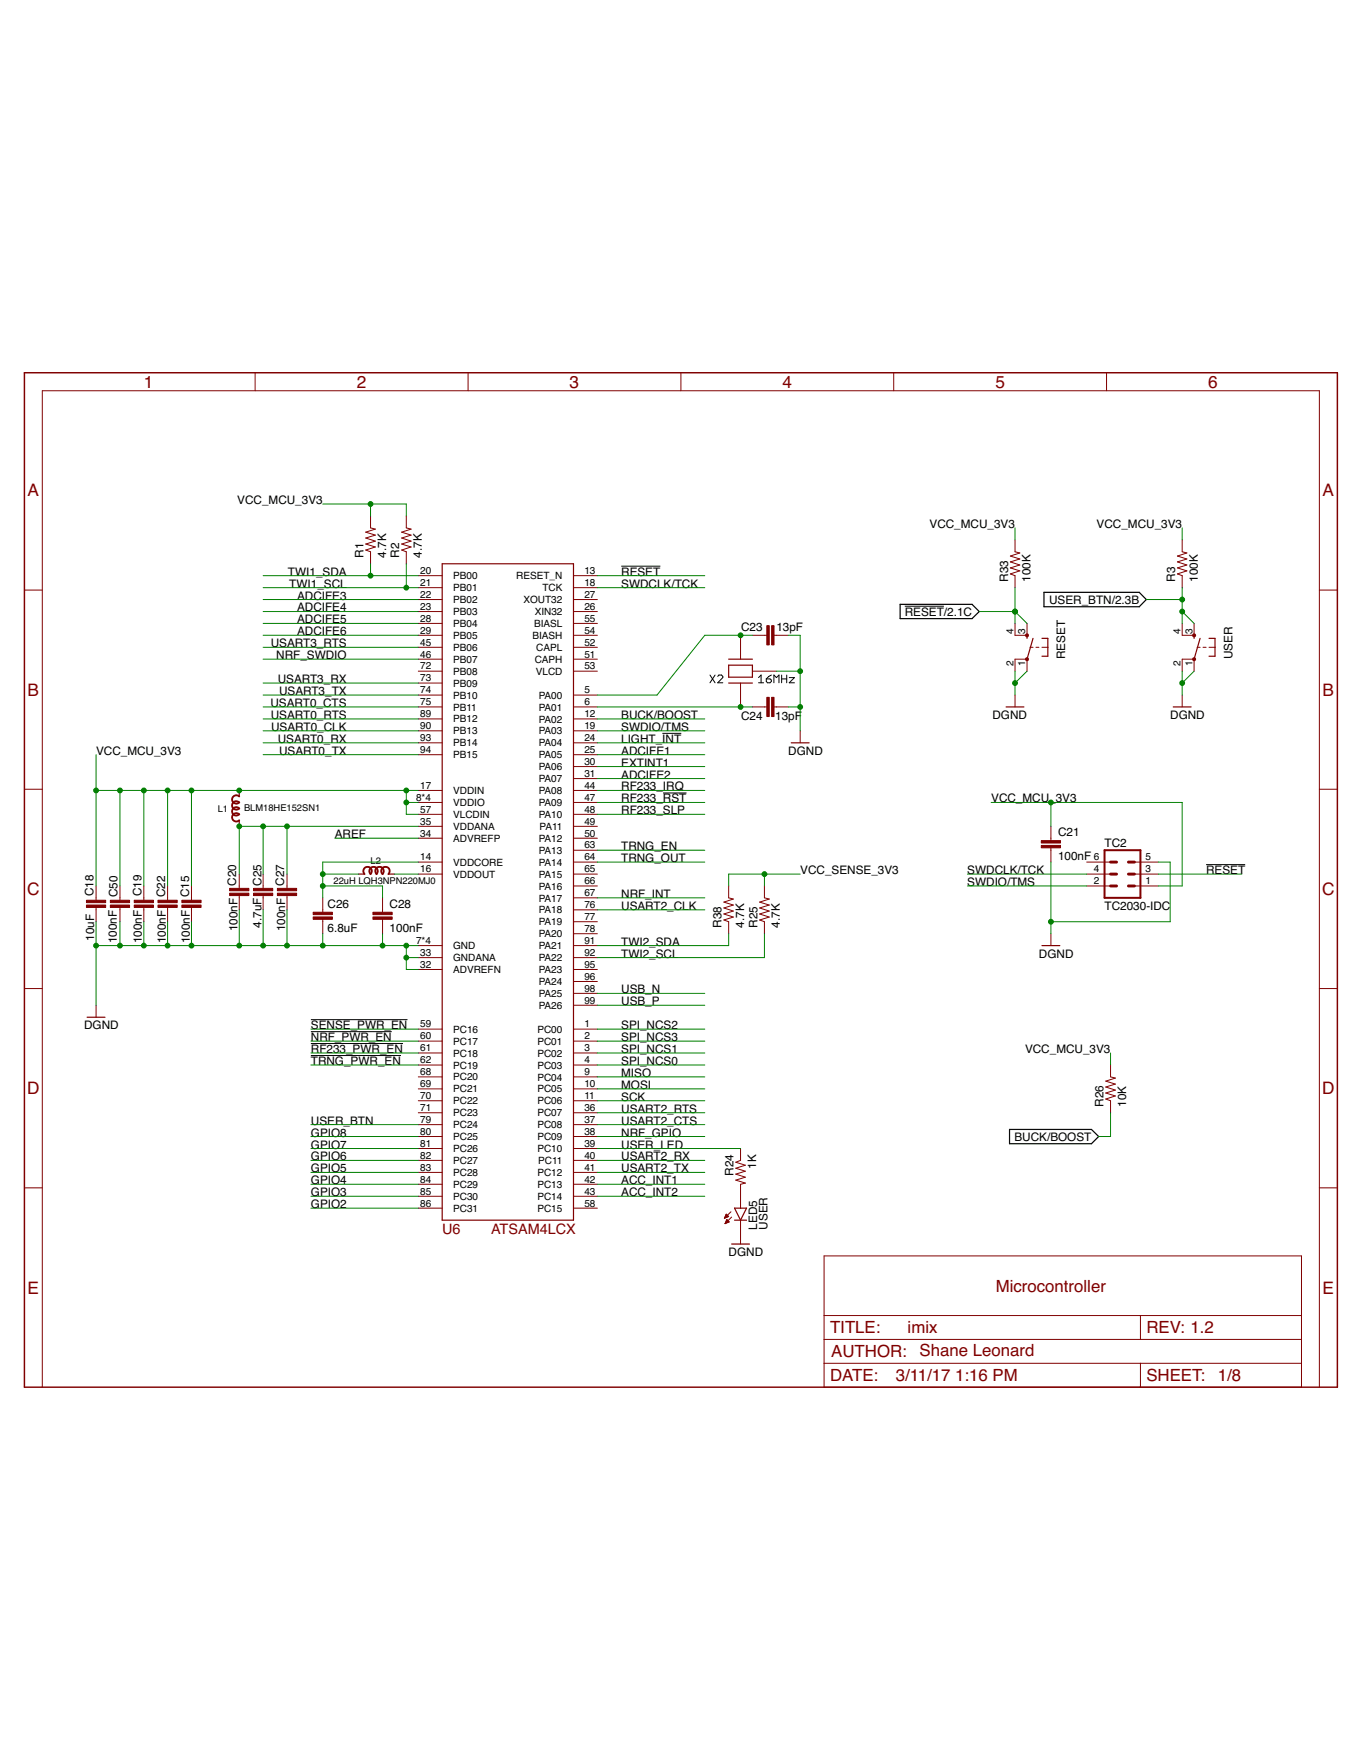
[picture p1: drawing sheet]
<svg xmlns="http://www.w3.org/2000/svg" width="216mm" height="279mm" viewBox="0 0 216 279" stroke-linecap="round" stroke-linejoin="round" font-family="sans-serif">
<g fill="none" stroke="#000" stroke-width=".16">
<path d="M98.6 89.8h6.2M143.5 96.2h6.2M105.1 116.4h3M112.6 107.1l.8 1.2M113.4 107.1l-.8 1.2M113.9 107.3l.1-.2h.4l.3 .2v.2l-.8 .8h.8M120.3 108.3h.8M120.3 107.5l.4-.4v1.2M121.6 107.7h.6l.2 .2v.2l-.2 .2h-.4l-.2-.2zM122.4 107.1l-.8 .6M122.8 108.3v-1.2l.4 .4 .4-.4v1.2M124 107.7h.8"/>
<path d="M124 107.1v1.2M124.8 107.1v1.2M125.2 107.5h.8l-.8 .8h.8M105.2 125.8h3.7M191.3 137.2h6.2M49.3 163.7h12.8M49.3 165.6h14.6M49.3 161.8h15.3M49.3 167.5h14.3"/>
</g>
<path d="M142.8 95.9h11.4l1.1 1.1-1.1 1.1h-11.4zM165.6 94h15.1l1.1 1.1-1.1 1.2h-15.1zM160.1 179.2h13l1.2 1.1-1.2 1.2h-13z" fill="none" stroke="#000" stroke-width=".19"/>
<path d="M38 126.4a.67 .67 0 0 0-1 0 .67 .67 0 0 0 0 .9 .67 .67 0 0 0 1 0 .67 .67 0 0 0-1 0 .67 .67 0 0 0 0 1 .67 .67 0 0 0 1 0 .67 .67 0 0 0-1 0 .67 .67 0 0 0 0 .9 .67 .67 0 0 0 1 0 .67 .67 0 0 0-1 0 .67 .67 0 0 0 0 1 .67 .67 0 0 0 1 0M57.8 138.7a.67 .67 0 0 1 0-1 .67 .67 0 0 1 1 0 .67 .67 0 0 1 0 1 .67 .67 0 0 1 0-1 .67 .67 0 0 1 .9 0 .67 .67 0 0 1 0 1 .67 .67 0 0 1 0-1 .67 .67 0 0 1 1 0 .67 .67 0 0 1 0 1 .67 .67 0 0 1 0-1 .67 .67 0 0 1 .9 0 .67 .67 0 0 1 0 1" fill="none" stroke="#800000" stroke-width=".3"/>
<g fill="none" stroke="#800000" stroke-width=".19">
<path d="M70.1 89.5h20.9v104.1h-20.9zM115.6 108.4h3.8M115.6 105.5h3.8v1.9h-3.8zM115.6 104.6h3.8M125.5 117.9h2.9M159.6 112.2h2.8M162.9 100.8v.5M163.9 101.3l-1 3.3M165.3 101.3h.9v2.8h-.9M186.1 112.2h2.9M189.4 100.8v.5M190.4 101.3l-1 3.3"/>
<path d="M191.8 101.3h.9v2.8h-.9M38 125.4v1M38 130.2v.9M56.9 138.7h.9M61.6 138.7h1M165.3 150h2.8M13.8 161.4h2.9M116.1 197.4h2.8M116.5 191.7h1.9l-.9 1.9zM116.5 193.6h1.9"/>
</g>
<g fill="#800000" stroke="#800000" stroke-width=".16">
<path d="M28.9 142.8h3v.4h-3z"/>
<path d="M28.9 143.6h3v.4h-3z"/>
<path d="M36.4 141.7h3.1v.4h-3.1z"/>
<path d="M36.4 140.9h3.1v.4h-3.1z"/>
<path d="M13.7 142.8h3.1v.4h-3.1z"/>
<path d="M13.7 143.6h3.1v.4h-3.1z"/>
<path d="M59.2 145.5h3v.4h-3z"/>
<path d="M59.2 144.7h3v.4h-3z"/>
<path d="M49.7 145.5h3v.4h-3z"/>
<path d="M49.7 144.7h3v.4h-3z"/>
<path d="M40.2 141.7h3.1v.4h-3.1z"/>
<path d="M40.2 140.9h3.1v.4h-3.1z"/>
<path d="M44 141.7h3.1v.4h-3.1z"/>
<path d="M44 140.9h3.1v.4h-3.1z"/>
<path d="M122.4 99.3h.4v3h-.4z"/>
<path d="M121.6 99.3h.4v3h-.4z"/>
<path d="M122.4 110.6h.4v3.1h-.4z"/>
<path d="M121.6 110.6h.4v3.1h-.4z"/>
<path d="M25.1 142.8h3v.4h-3z"/>
<path d="M25.1 143.6h3v.4h-3z"/>
<path d="M21.3 142.8h3v.4h-3z"/>
<path d="M21.3 143.6h3v.4h-3z"/>
<path d="M17.5 142.8h3.1v.4h-3.1z"/>
<path d="M17.5 143.6h3.1v.4h-3.1z"/>
<path d="M165.2 134.1h3v.4h-3z"/>
<path d="M165.2 133.4h3v.4h-3z"/>
</g>
<g fill="none" stroke="#800000" stroke-width=".16">
<path d="M40.5 59.1v2.9M74.3 59.1v2.9M108 59.1v2.9M141.8 59.1v2.9M175.5 59.1v2.9M3.9 93.6h2.8M58.8 81.9v1.9l.7 .1-1.5 .5 1.5 .5-1.5 .5 1.5 .5-1.5 .4 1.5 .5-1.5 .5 .8 .2v2M64.5 81.9v1.9l.7 .1-1.5 .5 1.5 .5-1.5 .5 1.5 .5-1.5 .4 1.5 .5-1.5 .5 .8 .2v2M66.4 98.9h3.7M66.4 91.3h3.7M66.4 93.2h3.7M66.4 95.1h3.7"/>
<path d="M66.4 97h3.7M91 98.9h3.8M91 91.3h3.8M91 93.2h3.8M91 95.1h3.8M91 97h3.8M161 98.9v1.9h1.9v-1.9M161 85.7v1.8l.8 .2-1.5 .5 1.5 .5-1.5 .5 1.5 .4-1.5 .5 1.5 .5-1.5 .5 .7 .2v1.9M187.5 98.9v1.9h1.9v-1.9M187.5 85.7v1.8l.8 .2-1.5 .5 1.5 .5-1.5 .5 1.5 .4-1.5 .5 1.5 .5-1.5 .5 .7 .2v1.9M209.3 93.6h2.9M66.4 100.8h3.7"/>
<path d="M66.4 112.2h3.7M66.4 102.7h3.7M66.4 104.6h3.7M66.4 106.5h3.7M66.4 110.3h3.7M66.4 114.1h3.7M66.4 116h3.7M66.4 117.9h3.7M66.4 119.7h3.7M66.4 108.4h3.7M91 100.8h3.8M91 112.2h3.8"/>
<path d="M91 102.7h3.8M91 104.6h3.8M91 106.5h3.8M91 110.3h3.8M91 114.1h3.8M91 116h3.8M91 117.9h3.8M91 119.7h3.8M117.5 100.8v3.8M117.5 108.4v3.8M119.4 100.8h2.2M119.4 112.2h2.2"/>
<path d="M119.4 106.5h3.7M122.8 100.8h2.3M122.8 112.2h2.3M126.9 116v1.9M161 106.5v-1.9h1.9v1.9M161 110.3v1.9M163.4 102.7h.5M164.3 102.7h.5M165.3 102.7h.9M187.5 106.5v-1.9h1.9v1.9M187.5 110.3v1.9M189.9 102.7h.5"/>
<path d="M190.8 102.7h.5M191.8 102.7h.9M3.9 125.2h2.8M38 138.7v2.2M41.7 138.7v2.2M45.5 138.7v2.2M66.4 133h3.7M66.4 125.4h3.7M66.4 127.3h3.7M66.4 129.2h3.7M66.4 131.1h3.7M66.4 136.8h3.7"/>
<path d="M66.4 138.7h3.7M91 133h3.8M91 121.6h3.8M91 123.5h3.8M91 125.4h3.8M91 127.3h3.8M91 129.2h3.8M91 131.1h3.8M91 134.9h3.8M91 136.8h3.8M91 138.7h3.8M166.7 131.1v2.3"/>
<path d="M166.7 134.5v2.3M172.4 136.8h3.8M172.4 138.7h3.8M180 136.8h3.7M180 138.7h3.7M209.3 125.2h2.9M3.9 156.8h2.8M15.2 140.6v2.2M15.2 144v2.2M15.2 159.5v1.9M19 140.6v2.2M19 144v2.2"/>
<path d="M22.8 140.6v2.2M22.8 144v2.2M26.6 140.6v2.2M26.6 144v2.2M30.4 140.6v2.2M30.4 144v2.2M38 142.1v2.3M41.7 142.1v2.3M45.5 142.1v2.3M51.2 142.5v2.2M51.2 145.9v2.2M60.7 142.5v2.2"/>
<path d="M60.7 145.9v2.2M66.4 153.8h3.7M66.4 150h3.7M66.4 151.9h3.7M91 153.8h3.8M91 150h3.8M91 151.9h3.8M91 140.6h3.8M91 142.5h3.8M91 144.4h3.8M91 146.2h3.8M91 148.1h3.8"/>
<path d="M91 155.7h3.8M91 157.6h3.8M91 159.5h3.8M115.6 140.6v1.9l.7 .1-1.5 .5 1.5 .5-1.5 .5 1.5 .4-1.5 .5 1.5 .5-1.5 .5 .8 .2v1.9M121.3 140.6v1.9l.7 .1-1.5 .5 1.5 .5-1.5 .5 1.5 .4-1.5 .5 1.5 .5-1.5 .5 .8 .2v1.9M166.7 148.1v1.9M172.4 140.6h3.8M180 140.6h3.7M209.3 156.8h2.9M66.4 163.3h3.7M66.4 165.2h3.7M66.4 167.1h3.7"/>
<path d="M66.4 169h3.7M66.4 170.9h3.7M66.4 172.8h3.7M66.4 174.6h3.7M66.4 176.6h3.7M66.4 178.4h3.7M91 163.3h3.8M91 165.2h3.8M91 167.1h3.8M91 169h3.8M91 170.9h3.8M91 172.8h3.8"/>
<path d="M91 174.6h3.8M91 176.6h3.8M91 178.4h3.8M176.2 169v1.9l.7 .1-1.5 .5 1.5 .5-1.5 .5 1.5 .5-1.5 .4 1.5 .5-1.5 .5 .8 .2v2M3.9 188.5h2.8M66.4 180.3h3.7M66.4 182.2h3.7M66.4 184.1h3.7M66.4 186h3.7M66.4 187.9h3.7M66.4 189.8h3.7M66.4 191.7h3.7"/>
<path d="M91 180.3h3.8M91 182.2h3.8M91 184.1h3.8M91 186h3.8M91 187.9h3.8M91 189.8h3.8M91 191.7h3.8M114.9 193.3h.1M115 193.2h.2M115 193.1h.4M115 194.1h.1M115 193h.6"/>
<path d="M115.1 194.1h.1M115.1 192.9h.4M115.1 194h.3M115.1 192.8h.3M115.1 193.9h.5M115.1 192.7h.2M115.2 193.8h.4M115.2 192.7h.1M115.2 193.7h.3M115.2 192.6l.4 .4-.7 .3zM115.3 193.6h.1M115.3 193.5l.4 .4-.7 .2z"/>
<path d="M116 192.3l-1.1 1M116.1 193.1l-1.1 1M117.5 182.2v1.9l-.8 .3 1.5 .5-1.5 .5 1.5 .4-1.5 .5 1.5 .5-1.5 .4 1.5 .5-.7 .2v3.8M117.5 193.6v3.8M130.7 199.3h75.8v20.8h-75.8zM209.3 188.5h2.9M130.7 212.5h75.8M130.7 216.3h75.8M130.7 208.7h75.8M180.9 208.7v3.8M180.9 216.3v3.8M6.7 220.1v-158.1h202.6v158.1"/>
</g>
<g fill="#800000" stroke="#800000" stroke-width=".16">
<path d="M162.8 104.4h.3v.4h-.3l-.1-.2z" fill-rule="evenodd"/>
<path d="M162.8 100.6h.3v.4h-.3l-.1-.2z" fill-rule="evenodd"/>
<path d="M189.3 104.4h.3l.1 .2-.1 .2h-.3z" fill-rule="evenodd"/>
<path d="M189.3 100.6h.3l.1 .2-.1 .2h-.3z" fill-rule="evenodd"/>
</g>
<path d="M175.2 134.9h5.7v7.6h-5.7z" fill="none" stroke="#800000" stroke-width=".32"/>
<path d="M176.2 136.8h.9M176.2 138.7h.9M179 136.8h1M179 138.7h1M176.2 140.6h.9M179 140.6h1" fill="none" stroke="#800000" stroke-width=".47"/>
<path d="M3.9 59.1h208.3v161h-208.3z" fill="none" stroke="#800000" stroke-width=".23"/>
<g fill="none" stroke="#008000" stroke-width=".16">
<path d="M51.2 80h13.3v1.9M58.8 80v1.9M41.7 93.2h24.7M41.7 91.3h24.7M41.7 97h24.7M41.7 95.1h24.7M41.7 98.9h24.7M58.8 89.5v1.8M64.5 89.5v3.7M94.8 93.2h17M94.8 91.3h17M155.3 97h5.7l1.9 1.9"/>
<path d="M161 83.8v1.9M161 93.2v5.7M181.8 95.1h5.7M187.5 83.8v1.9M187.5 93.2v5.7M187.5 97l1.9 1.9M15.2 119.7v20.9M41.7 100.8h24.7M41.7 112.2h24.7M41.7 116h24.7M41.7 117.9h24.7M41.7 119.7h24.7"/>
<path d="M41.7 110.3h24.7M41.7 102.7h24.7M41.7 114.1h24.7M41.7 108.4h24.7M41.7 104.6h24.7M94.8 112.2h24.6M94.8 116h17M94.8 117.9h17M94.8 119.7h17M94.8 114.1h17M119.4 100.8h-7.6l-7.6 9.5h-9.4M123.1 106.5h3.8"/>
<path d="M125.1 100.8h1.8v15.2M125.1 112.2h1.8M161 106.5v3.8M162.9 106.5l-1.9 1.9M187.5 106.5v3.8M189.4 106.5l-1.9 1.9M15.2 125.4h51.2M19 125.4v15.2M22.8 125.4v15.2M26.6 125.4v15.2M30.4 125.4v15.2M41.7 131.1v7.6"/>
<path d="M45.5 131.1v7.6M51.2 138.7h5.7M53.1 133h13.3M62.6 138.7h3.8M64.5 125.4v3.8h1.9M64.5 127.3h1.9M66.4 131.1h-28.4v7.6M66.4 136.8h-15.2v5.7M94.8 125.4h17M94.8 136.8h17M94.8 129.2h17M94.8 127.3h17"/>
<path d="M94.8 123.5h17M94.8 121.6h17M94.8 134.9h17M121.3 138.7v1.9M126.9 138.7h-11.3v1.9M153.5 138.7h18.9M157.2 127.3h30.3v13.3h-3.8M166.7 127.3v3.8M166.7 136.8v11.3M183.7 138.7h13.3M183.7 136.8h1.9v9.4h-18.9M15.2 150h51.2"/>
<path d="M15.2 146.2v13.3M19 146.2v3.8M22.8 146.2v3.8M26.6 146.2v3.8M30.4 146.2v3.8M38 144.4v5.6M41.7 144.4v5.6M45.5 144.4v5.6M51.2 148.1v1.9M51.2 140.6h9.5v1.9M60.7 148.1v1.9M64.5 150v3.8h1.9"/>
<path d="M64.5 151.9h1.9M94.8 144.4h17M94.8 157.6h17M94.8 159.5h17M94.8 142.5h17M115.6 148.1v1.9h-20.8M121.3 148.1v3.8h-26.5M153.5 140.6h18.9M49.3 178.4h17.1M49.3 167.1h17.1M49.3 163.3h17.1M49.3 165.2h17.1"/>
<path d="M49.3 169h17.1M94.8 174.6h17M94.8 170.9h17M94.8 172.8h17M94.8 178.4h17M94.8 167.1h17M94.8 163.3h17M94.8 165.2h17M94.8 176.6h17M94.8 169h17M176.2 167.1v1.9M176.2 176.6v3.7h-1.9"/>
<path d="M49.3 184.1h17.1M49.3 180.3h17.1M49.3 182.2h17.1M49.3 186h17.1M49.3 187.9h17.1M49.3 189.8h17.1M49.3 191.7h17.1M94.8 184.1h17M94.8 180.3h17M94.8 182.2h22.7M94.8 186h17M94.8 187.9h17"/>
<path d="M94.8 189.8h17"/>
</g>
<g fill="#008000" stroke="#008000" stroke-width=".16">
<circle cx="41.7" cy="131.1" r=".38"/>
<circle cx="45.5" cy="131.1" r=".38"/>
<circle cx="38" cy="131.1" r=".38"/>
<circle cx="51.2" cy="138.7" r=".38"/>
<circle cx="51.2" cy="140.6" r=".38"/>
<circle cx="161" cy="108.4" r=".38"/>
<circle cx="126.9" cy="112.2" r=".38"/>
<circle cx="126.9" cy="106.5" r=".38"/>
<circle cx="166.7" cy="146.2" r=".38"/>
<circle cx="187.5" cy="108.4" r=".38"/>
<circle cx="51.2" cy="150" r=".38"/>
<circle cx="60.7" cy="150" r=".38"/>
<circle cx="41.7" cy="150" r=".38"/>
<circle cx="45.5" cy="150" r=".38"/>
<circle cx="64.5" cy="150" r=".38"/>
<circle cx="38" cy="150" r=".38"/>
<circle cx="15.2" cy="150" r=".38"/>
<circle cx="19" cy="150" r=".38"/>
<circle cx="22.8" cy="150" r=".38"/>
<circle cx="26.6" cy="150" r=".38"/>
<circle cx="30.4" cy="150" r=".38"/>
<circle cx="64.5" cy="151.9" r=".38"/>
<circle cx="161" cy="97" r=".38"/>
<circle cx="117.5" cy="112.2" r=".38"/>
<circle cx="117.5" cy="100.8" r=".38"/>
<circle cx="187.5" cy="97" r=".38"/>
<circle cx="187.5" cy="95.1" r=".38"/>
<circle cx="64.5" cy="125.4" r=".38"/>
<circle cx="64.5" cy="127.3" r=".38"/>
<circle cx="38" cy="125.4" r=".38"/>
<circle cx="15.2" cy="125.4" r=".38"/>
<circle cx="19" cy="125.4" r=".38"/>
<circle cx="22.8" cy="125.4" r=".38"/>
<circle cx="26.6" cy="125.4" r=".38"/>
<circle cx="30.4" cy="125.4" r=".38"/>
<circle cx="166.7" cy="127.3" r=".38"/>
<circle cx="58.8" cy="80" r=".38"/>
<circle cx="58.8" cy="91.3" r=".38"/>
<circle cx="64.5" cy="93.2" r=".38"/>
<circle cx="121.3" cy="138.7" r=".38"/>
</g>
<g font-size="2.7" fill="#800000">
<text x="22.8" y="61.5">1</text>
<text x="56.6" y="61.5">2</text>
<text x="90.4" y="61.5">3</text>
<text x="124.1" y="61.5">4</text>
<text x="157.9" y="61.5">5</text>
<text x="191.7" y="61.5">6</text>
<text x="4.4" y="78.8">A</text>
<text x="209.8" y="78.8">A</text>
<text x="4.4" y="110.4">B</text>
<text x="209.8" y="110.4">B</text>
<text x="4.3" y="142">C</text>
<text x="209.8" y="142">C</text>
<text x="4.3" y="173.6">D</text>
<text x="209.8" y="173.6">D</text>
<text x="4.4" y="205.3">E</text>
<text x="158" y="204.9">Microcontroller</text>
<text x="209.8" y="205.3">E</text>
<text x="131.7" y="211.6">TITLE:</text>
<text x="131.9" y="215.4">AUTHOR:</text>
<text x="144" y="211.6">imix</text>
<text x="145.9" y="215.2">Shane Leonard</text>
<text x="181.8" y="211.6">REV: 1.2</text>
<text x="131.7" y="219.1">DATE:</text>
<text x="142.1" y="219.1">3/11/17</text>
<text x="151.5" y="219.1">1:16 PM</text>
<text x="181.8" y="219.1">SHEET:</text>
<text x="193.2" y="219.1">1/8</text>
</g>
<g font-size="2.3" fill="#800000">
<text x="70.1" y="195.9">U6</text>
<text x="77.9" y="195.9">ATSAM4LCX</text>
</g>
<g font-size="1.9">
<text x="37.6" y="80">VCC_MCU_3V3</text>
<text x="147.5" y="83.8">VCC_MCU_3V3</text>
<text x="174" y="83.8">VCC_MCU_3V3</text>
<text x="57.7" y="88.5" transform="rotate(-90 57.7 88.5)">R1</text>
<text x="61.2" y="88.5" transform="rotate(-90 61.2 88.5)">4.7K</text>
<text x="63.3" y="88.5" transform="rotate(-90 63.3 88.5)">R2</text>
<text x="66.9" y="88.5" transform="rotate(-90 66.9 88.5)">4.7K</text>
<text x="45.7" y="91.3">TWI1_SDA</text>
<text x="45.9" y="93.2">TWI1_SCL</text>
<text x="47.1" y="95.1">ADCIFE3</text>
<text x="98.5" y="93.2">SWDCLK/TCK</text>
<text x="98.5" y="91.3">RESET</text>
<text x="159.9" y="92.3" transform="rotate(-90 159.9 92.3)">R33</text>
<text x="163.5" y="92.3" transform="rotate(-90 163.5 92.3)">100K</text>
<text x="166.4" y="95.8">USER_BTN/2.3B</text>
<text x="186.4" y="92.3" transform="rotate(-90 186.4 92.3)">R3</text>
<text x="190" y="92.3" transform="rotate(-90 190 92.3)">100K</text>
<text x="47.1" y="97">ADCIFE4</text>
<text x="47.1" y="98.9">ADCIFE5</text>
<text x="47.1" y="100.8">ADCIFE6</text>
<text x="117.6" y="100.1">C23</text>
<text x="123.2" y="100.1">13pF</text>
<text x="143.5" y="97.7">RESET/2.1C</text>
<text x="43" y="102.7">USART3_RTS</text>
<text x="43.8" y="104.6">NRF_SWDIO</text>
<text x="169" y="104.6" transform="rotate(-90 169 104.6)">RESET</text>
<text x="195.5" y="104.6" transform="rotate(-90 195.5 104.6)">USER</text>
<text x="42.9" y="112.2">USART0_CTS</text>
<text x="44.1" y="108.4">USART3_RX</text>
<text x="44.3" y="110.3">USART3_TX</text>
<text x="15.2" y="119.7">VCC_MCU_3V3</text>
<text x="43" y="114.1">USART0_RTS</text>
<text x="43" y="116">USART0_CLK</text>
<text x="44.1" y="117.8">USART0_RX</text>
<text x="44.3" y="119.7">USART0_TX</text>
<text x="98.5" y="116">SWDIO/TMS</text>
<text x="98.5" y="114.1">BUCK/BOOST</text>
<text x="98.5" y="119.7">ADCIFE1</text>
<text x="98.5" y="117.8">LIGHT_INT</text>
<text x="117.6" y="114.3">C24</text>
<text x="123" y="114.3">13pF</text>
<text x="125" y="119.7">DGND</text>
<text x="157.4" y="114.1">DGND</text>
<text x="185.6" y="114.1">DGND</text>
<text x="98.5" y="125.4">RF233_IRQ</text>
<text x="98.5" y="123.5">ADCIFE2</text>
<text x="98.5" y="121.6">EXTINT1</text>
<text x="98.5" y="127.3">RF233_RST</text>
<text x="98.5" y="129.2">RF233_SLP</text>
<text x="157.2" y="127.3">VCC_MCU_3V3</text>
<text x="53.1" y="133">AREF</text>
<text x="98.5" y="134.9">TRNG_EN</text>
<text x="98.5" y="136.8">TRNG_OUT</text>
<text x="167.8" y="136.5">100nF</text>
<text x="167.8" y="132.7">C21</text>
<text x="175.2" y="134.3">TC2</text>
<text x="14.9" y="142.2" transform="rotate(-90 14.9 142.2)">C18</text>
<text x="18.6" y="142.4" transform="rotate(-90 18.6 142.4)">C50</text>
<text x="22.4" y="142.2" transform="rotate(-90 22.4 142.2)">C19</text>
<text x="26.2" y="142.4" transform="rotate(-90 26.2 142.4)">C22</text>
<text x="30" y="142.4" transform="rotate(-90 30 142.4)">C15</text>
<text x="37.5" y="140.6" transform="rotate(-90 37.5 140.6)">C20</text>
<text x="41.5" y="140.6" transform="rotate(-90 41.5 140.6)">C25</text>
<text x="45.1" y="140.6" transform="rotate(-90 45.1 140.6)">C27</text>
<text x="98.5" y="142.5">NRF_INT</text>
<text x="126.9" y="138.7">VCC_SENSE_3V3</text>
<text x="153.4" y="140.6">SWDIO/TMS</text>
<text x="153.4" y="138.7">SWDCLK/TCK</text>
<text x="191.3" y="138.7">RESET</text>
<text x="14.9" y="149.3" transform="rotate(-90 14.9 149.3)">10uF</text>
<text x="18.5" y="149.7" transform="rotate(-90 18.5 149.7)">100nF</text>
<text x="22.5" y="149.7" transform="rotate(-90 22.5 149.7)">100nF</text>
<text x="26.3" y="149.7" transform="rotate(-90 26.3 149.7)">100nF</text>
<text x="30.1" y="149.7" transform="rotate(-90 30.1 149.7)">100nF</text>
<text x="37.7" y="147.8" transform="rotate(-90 37.7 147.8)">100nF</text>
<text x="41.5" y="147.2" transform="rotate(-90 41.5 147.2)">4.7uF</text>
<text x="45.2" y="147.8" transform="rotate(-90 45.2 147.8)">100nF</text>
<text x="52" y="147.9">6.8uF</text>
<text x="52" y="144.1">C26</text>
<text x="61.8" y="147.9">100nF</text>
<text x="61.8" y="144.1">C28</text>
<text x="98.5" y="144.4">USART2_CLK</text>
<text x="114.5" y="147.2" transform="rotate(-90 114.5 147.2)">R38</text>
<text x="118" y="147.2" transform="rotate(-90 118 147.2)">4.7K</text>
<text x="120.1" y="147.2" transform="rotate(-90 120.1 147.2)">R25</text>
<text x="123.7" y="147.2" transform="rotate(-90 123.7 147.2)">4.7K</text>
<text x="175.2" y="144.4">TC2030-IDC</text>
<text x="98.5" y="150">TWI2_SDA</text>
<text x="98.5" y="151.9">TWI2_SCL</text>
<text x="164.8" y="151.9">DGND</text>
<text x="98.5" y="157.6">USB_N</text>
<text x="98.5" y="159.5">USB_P</text>
<text x="13.3" y="163.3">DGND</text>
<text x="49.3" y="165.2">NRF_PWR_EN</text>
<text x="49.3" y="167.1">RF233_PWR_EN</text>
<text x="49.3" y="163.3">SENSE_PWR_EN</text>
<text x="98.5" y="167.1">SPI_NCS1</text>
<text x="98.5" y="163.3">SPI_NCS2</text>
<text x="98.5" y="165.2">SPI_NCS3</text>
<text x="162.6" y="167.1">VCC_MCU_3V3</text>
<text x="49.3" y="169">TRNG_PWR_EN</text>
<text x="98.5" y="170.9">MISO</text>
<text x="98.5" y="172.8">MOSI</text>
<text x="98.5" y="169">SPI_NCS0</text>
<text x="49.3" y="178.4">USER_BTN</text>
<text x="98.5" y="174.6">SCK</text>
<text x="98.5" y="176.5">USART2_RTS</text>
<text x="98.5" y="178.4">USART2_CTS</text>
<text x="175.1" y="175.6" transform="rotate(-90 175.1 175.6)">R26</text>
<text x="178.6" y="175.6" transform="rotate(-90 178.6 175.6)">10K</text>
<text x="49.3" y="184.1">GPIO6</text>
<text x="49.3" y="182.2">GPIO7</text>
<text x="49.3" y="180.3">GPIO8</text>
<text x="98.5" y="184.1">USART2_RX</text>
<text x="98.5" y="182.2">USER_LED</text>
<text x="98.5" y="180.3">NRF_GPIO</text>
<text x="119.9" y="185.5" transform="rotate(-90 119.9 185.5)">1K</text>
<text x="160.9" y="181">BUCK/BOOST</text>
<text x="49.3" y="186">GPIO5</text>
<text x="49.3" y="187.9">GPIO4</text>
<text x="49.3" y="189.8">GPIO3</text>
<text x="49.3" y="191.7">GPIO2</text>
<text x="98.5" y="186">USART2_TX</text>
<text x="98.5" y="187.9">ACC_INT1</text>
<text x="98.5" y="189.8">ACC_INT2</text>
<text x="116.4" y="186.6" transform="rotate(-90 116.4 186.6)">R24</text>
<text x="120.1" y="195.1" transform="rotate(-90 120.1 195.1)">LED5</text>
<text x="121.7" y="195.1" transform="rotate(-90 121.7 195.1)">USER</text>
<text x="115.6" y="199.3">DGND</text>
</g>
<g font-size="1.6">
<text x="66.6" y="91.1">20</text>
<text x="66.6" y="93">21</text>
<text x="66.6" y="94.9">22</text>
<text x="71.9" y="91.9">PB00</text>
<text x="71.9" y="93.8">PB01</text>
<text x="71.9" y="95.7">PB02</text>
<text x="81.9" y="91.9">RESET_N</text>
<text x="83" y="95.7">XOUT32</text>
<text x="86.1" y="93.8">TCK</text>
<text x="92.7" y="91.1">13</text>
<text x="92.7" y="93">18</text>
<text x="92.7" y="94.9">27</text>
<text x="66.6" y="96.8">23</text>
<text x="66.6" y="98.6">28</text>
<text x="66.6" y="100.5">29</text>
<text x="71.9" y="97.6">PB03</text>
<text x="71.9" y="99.5">PB04</text>
<text x="71.9" y="101.4">PB05</text>
<text x="84.5" y="101.4">BIASH</text>
<text x="84.7" y="99.5">BIASL</text>
<text x="84.8" y="97.6">XIN32</text>
<text x="92.7" y="100.5">54</text>
<text x="92.7" y="98.6">55</text>
<text x="92.7" y="96.8">26</text>
<text x="160.8" y="100.5" transform="rotate(-90 160.8 100.5)">4</text>
<text x="162.7" y="100.5" transform="rotate(-90 162.7 100.5)">3</text>
<text x="187.3" y="100.5" transform="rotate(-90 187.3 100.5)">4</text>
<text x="189.2" y="100.5" transform="rotate(-90 189.2 100.5)">3</text>
<text x="66.6" y="102.4">45</text>
<text x="66.6" y="104.3">46</text>
<text x="66.6" y="106.2">72</text>
<text x="71.9" y="103.3">PB06</text>
<text x="71.9" y="105.2">PB07</text>
<text x="71.9" y="107.1">PB08</text>
<text x="84.8" y="105.2">CAPH</text>
<text x="85" y="107.1">VLCD</text>
<text x="85.1" y="103.3">CAPL</text>
<text x="92.7" y="104.3">51</text>
<text x="92.7" y="102.4">52</text>
<text x="92.7" y="106.2">53</text>
<text x="160.8" y="105.7" transform="rotate(-90 160.8 105.7)">2</text>
<text x="162.7" y="105.7" transform="rotate(-90 162.7 105.7)">1</text>
<text x="187.3" y="105.7" transform="rotate(-90 187.3 105.7)">2</text>
<text x="189.2" y="105.7" transform="rotate(-90 189.2 105.7)">1</text>
<text x="66.6" y="108.1">73</text>
<text x="66.6" y="110">74</text>
<text x="66.6" y="111.9">75</text>
<text x="66.6" y="113.8">89</text>
<text x="71.9" y="108.9">PB09</text>
<text x="71.9" y="110.8">PB10</text>
<text x="71.9" y="112.7">PB11</text>
<text x="85.5" y="110.8">PA00</text>
<text x="85.5" y="112.7">PA01</text>
<text x="92.7" y="110">5</text>
<text x="92.7" y="111.9">6</text>
<text x="92.7" y="113.8">12</text>
<text x="66.6" y="115.7">90</text>
<text x="66.6" y="117.6">93</text>
<text x="66.6" y="119.5">94</text>
<text x="71.9" y="114.6">PB12</text>
<text x="71.9" y="116.5">PB13</text>
<text x="71.9" y="118.4">PB14</text>
<text x="85.5" y="114.6">PA02</text>
<text x="85.5" y="116.5">PA03</text>
<text x="85.5" y="118.4">PA04</text>
<text x="92.7" y="115.7">19</text>
<text x="92.7" y="117.6">24</text>
<text x="92.7" y="119.5">25</text>
<text x="66.6" y="125.2">17</text>
<text x="71.9" y="120.3">PB15</text>
<text x="71.9" y="126">VDDIN</text>
<text x="85.5" y="120.3">PA05</text>
<text x="85.5" y="122.2">PA06</text>
<text x="85.5" y="124.1">PA07</text>
<text x="85.5" y="126">PA08</text>
<text x="92.7" y="121.4">30</text>
<text x="92.7" y="123.3">31</text>
<text x="92.7" y="125.2">44</text>
<text x="66" y="127">8*4</text>
<text x="66.6" y="130.8">35</text>
<text x="66.6" y="128.9">57</text>
<text x="71.9" y="131.7">VDDANA</text>
<text x="71.9" y="127.9">VDDIO</text>
<text x="71.9" y="129.8">VLCDIN</text>
<text x="85.5" y="127.9">PA09</text>
<text x="85.5" y="129.8">PA10</text>
<text x="85.6" y="131.7">PA11</text>
<text x="92.7" y="127">47</text>
<text x="92.7" y="128.9">48</text>
<text x="92.7" y="130.8">49</text>
<text x="66.6" y="132.7">34</text>
<text x="66.6" y="136.5">14</text>
<text x="71.9" y="133.6">ADVREFP</text>
<text x="71.9" y="137.3">VDDCORE</text>
<text x="85.5" y="133.6">PA12</text>
<text x="85.5" y="135.5">PA13</text>
<text x="85.5" y="137.4">PA14</text>
<text x="92.7" y="132.7">50</text>
<text x="92.7" y="134.6">63</text>
<text x="92.7" y="136.5">64</text>
<text x="173.5" y="136.5">6</text>
<text x="181.7" y="136.5">5</text>
<text x="66.6" y="138.4">16</text>
<text x="71.9" y="139.2">VDDOUT</text>
<text x="85.5" y="139.2">PA15</text>
<text x="85.5" y="141.1">PA16</text>
<text x="85.5" y="143">PA17</text>
<text x="92.7" y="138.4">65</text>
<text x="92.7" y="140.3">66</text>
<text x="92.7" y="142.2">67</text>
<text x="173.5" y="140.3">2</text>
<text x="173.5" y="138.4">4</text>
<text x="181.7" y="140.3">1</text>
<text x="181.7" y="138.4">3</text>
<text x="66" y="149.8">7*4</text>
<text x="85.5" y="144.9">PA18</text>
<text x="85.5" y="146.8">PA19</text>
<text x="85.5" y="148.7">PA20</text>
<text x="92.7" y="144.1">76</text>
<text x="92.7" y="146">77</text>
<text x="92.7" y="147.9">78</text>
<text x="92.7" y="149.8">91</text>
<text x="66.6" y="153.6">32</text>
<text x="66.6" y="151.7">33</text>
<text x="71.9" y="154.4">ADVREFN</text>
<text x="71.9" y="150.6">GND</text>
<text x="71.9" y="152.5">GNDANA</text>
<text x="85.5" y="150.6">PA21</text>
<text x="85.5" y="152.5">PA22</text>
<text x="85.5" y="154.4">PA23</text>
<text x="92.7" y="151.7">92</text>
<text x="92.7" y="153.6">95</text>
<text x="92.7" y="155.4">96</text>
<text x="85.5" y="156.3">PA24</text>
<text x="85.5" y="158.2">PA25</text>
<text x="85.5" y="160.1">PA26</text>
<text x="92.7" y="157.3">98</text>
<text x="92.7" y="159.2">99</text>
<text x="66.6" y="163">59</text>
<text x="66.6" y="164.9">60</text>
<text x="66.6" y="166.8">61</text>
<text x="71.9" y="163.9">PC16</text>
<text x="71.9" y="165.7">PC17</text>
<text x="71.9" y="167.6">PC18</text>
<text x="85.2" y="163.9">PC00</text>
<text x="85.2" y="165.8">PC01</text>
<text x="85.2" y="167.6">PC02</text>
<text x="92.7" y="163">1</text>
<text x="92.7" y="164.9">2</text>
<text x="92.7" y="166.8">3</text>
<text x="66.6" y="168.7">62</text>
<text x="66.6" y="170.6">68</text>
<text x="66.6" y="172.5">69</text>
<text x="71.9" y="169.5">PC19</text>
<text x="71.9" y="171.4">PC20</text>
<text x="71.9" y="173.3">PC21</text>
<text x="85.2" y="169.5">PC03</text>
<text x="85.2" y="171.4">PC04</text>
<text x="85.2" y="173.3">PC05</text>
<text x="92.7" y="168.7">4</text>
<text x="92.7" y="170.6">9</text>
<text x="92.7" y="172.5">10</text>
<text x="66.6" y="174.4">70</text>
<text x="66.6" y="176.3">71</text>
<text x="66.6" y="178.2">79</text>
<text x="71.9" y="175.2">PC22</text>
<text x="71.9" y="177.1">PC23</text>
<text x="71.9" y="179">PC24</text>
<text x="85.2" y="175.2">PC06</text>
<text x="85.2" y="177.1">PC07</text>
<text x="85.2" y="179">PC08</text>
<text x="92.7" y="174.4">11</text>
<text x="92.7" y="176.3">36</text>
<text x="92.7" y="178.2">37</text>
<text x="66.6" y="180.1">80</text>
<text x="66.6" y="182">81</text>
<text x="66.6" y="183.9">82</text>
<text x="66.6" y="185.7">83</text>
<text x="71.9" y="180.9">PC25</text>
<text x="71.9" y="182.8">PC26</text>
<text x="71.9" y="184.7">PC27</text>
<text x="85.2" y="180.9">PC09</text>
<text x="85.2" y="182.8">PC10</text>
<text x="85.4" y="184.7">PC11</text>
<text x="92.7" y="180.1">38</text>
<text x="92.7" y="182">39</text>
<text x="92.7" y="183.9">40</text>
<text x="92.7" y="185.7">41</text>
<text x="66.6" y="187.6">84</text>
<text x="66.6" y="189.5">85</text>
<text x="66.6" y="191.4">86</text>
<text x="71.9" y="186.6">PC28</text>
<text x="71.9" y="188.5">PC29</text>
<text x="71.9" y="190.4">PC30</text>
<text x="85.2" y="186.6">PC12</text>
<text x="85.2" y="188.5">PC13</text>
<text x="85.2" y="190.4">PC14</text>
<text x="92.7" y="187.6">42</text>
<text x="92.7" y="189.5">43</text>
<text x="92.7" y="191.4">58</text>
<text x="71.9" y="192.3">PC31</text>
<text x="85.2" y="192.3">PC15</text>
</g>
<g font-size="1.5">
<text x="34.5" y="128.8">L1</text>
<text x="38.7" y="128.6">BLM18HE152SN1</text>
<text x="58.8" y="137.2">L2</text>
<text x="52.9" y="140.2">22uH LQH3NPN220MJ0</text>
</g>
</svg>
